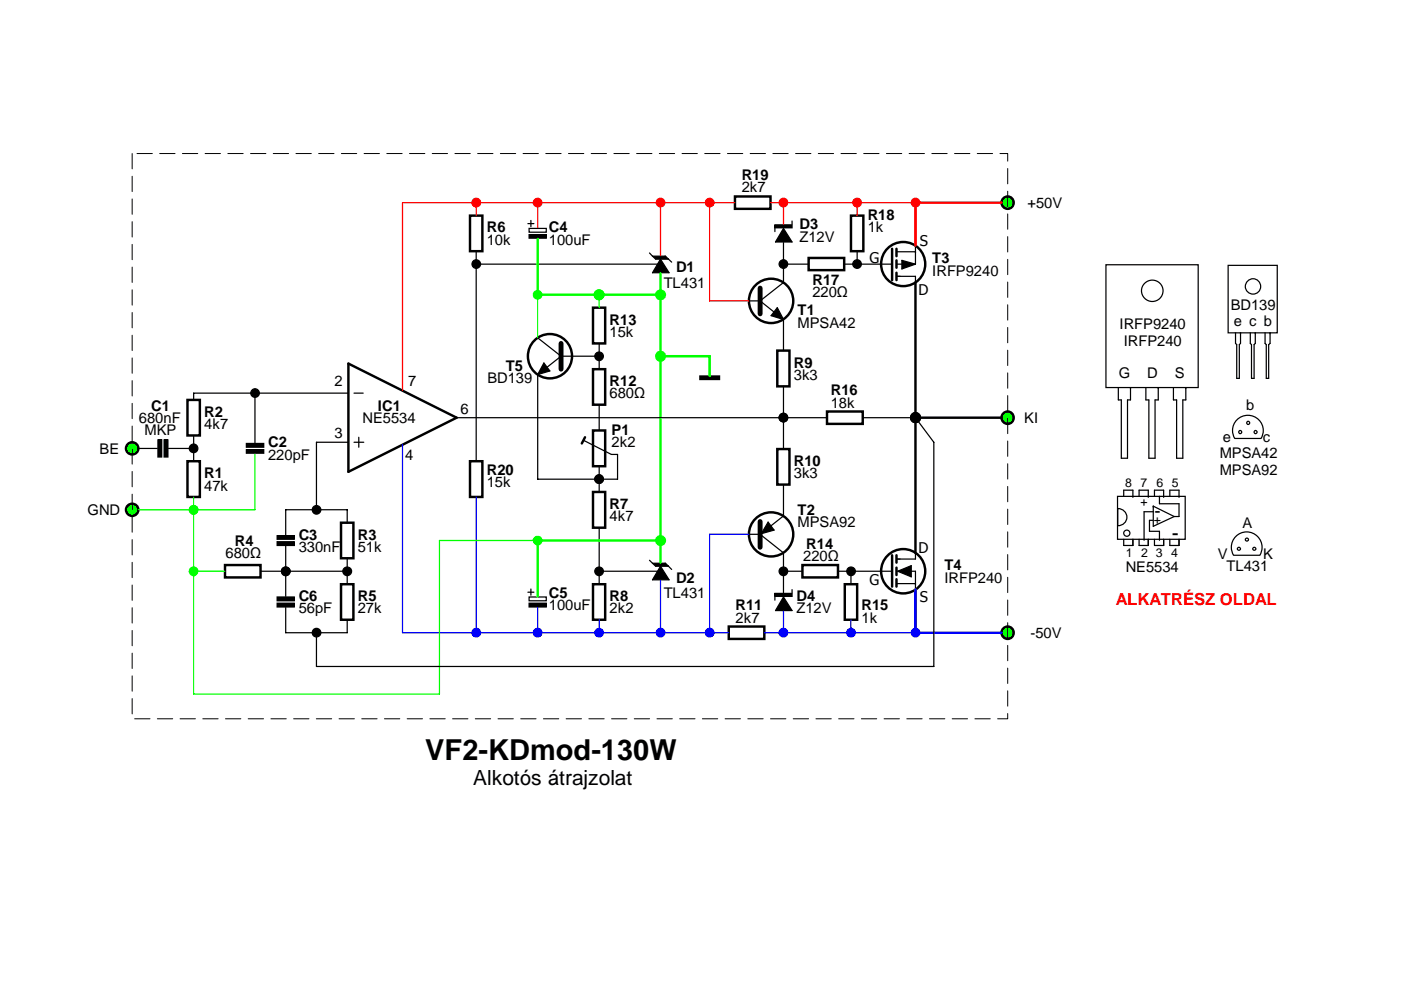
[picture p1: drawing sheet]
<svg xmlns="http://www.w3.org/2000/svg" width="297mm" height="210mm" viewBox="0 0 297 210" stroke-linecap="round" stroke-linejoin="round" font-family="sans-serif">
<g fill="#000">
<path d="M140 54.9l1.9 2.9h-3.6zM140 120.1l1.9 2.8h-3.6z"/>
<path d="M138.3 54.3h2.8l.6 .6h-2.7z" fill-rule="evenodd"/>
<path d="M138.3 119.4h2.8l.6 .7h-2.7z" fill-rule="evenodd"/>
</g>
<path d="M101 53.3v2.7h38.4M137.7 53.6l.6 .7M138.3 54.3h2.8l.6 .6h-2.7zM140 54.9l1.9 2.9h-3.6zM141.6 54.8l.8 .8M137.7 118.8l.6 .6M138.3 119.4l.7 .7h2.7M138.3 119.4h2.8l1.3 1.3M140 120.1l1.9 2.8h-3.6z" fill="none" stroke="#000" stroke-width=".26"/>
<path d="M99.6 45.7h2.7v7.6h-2.7zM155.8 41.7h7.6v2.6h-7.6z" fill="none" stroke="#000" stroke-width=".52"/>
<path d="M140 43v11.2M155.8 43h-54.8v2.7" fill="none" stroke="#f00" stroke-width=".26"/>
<circle cx="140" cy="43" r=".92" fill="#f00"/>
<g fill="none" stroke="#f00" stroke-width=".26">
<path d="M150.4 43v20.8h8.4"/>
<circle cx="140" cy="43" r=".92"/>
</g>
<circle cx="163.5" cy="63.8" r="4.7" fill="none" stroke="#000" stroke-width=".52"/>
<path d="M166.1 59.9l-4.9 3.9M158.8 63.8h2.4M161.2 63.8l2.9 2.4M164.8 65.2l1.3 2.5-2.6-.8z" fill="none" stroke="#000" stroke-width=".26"/>
<path d="M161.2 61.1v5.4" fill="none" stroke="#000" stroke-width="1"/>
<path d="M164.8 65.2l1.3 2.5-2.6-.8z" fill="#000"/>
<circle cx="150.5" cy="43" r=".92" fill="#f00"/>
<g fill="none" stroke="#f00" stroke-width=".26">
<path d="M163.4 43h18.3v2.7M166.1 43v4.5"/>
<circle cx="150.5" cy="43" r=".92"/>
</g>
<path d="M171.4 54.7h7.6v2.6h-7.6zM180.4 45.7h2.6v7.6h-2.6zM164.8 74.3h2.6v7.6h-2.6zM164.8 95.2h2.6v7.5h-2.6z" fill="none" stroke="#000" stroke-width=".52"/>
<path d="M164.3 47.7h3.6v.6h-3.6zM164.3 48.3v.8M166.1 51.4v8.5M166.1 48.4l1.8 2.9h-3.5zM167.9 46.9v.6M181.7 53.3v2.7h-2.7M166.1 67.7v6.6M166.1 81.9v13.3" fill="none" stroke="#000" stroke-width=".26"/>
<g fill="#000">
<path d="M166.1 48.4l1.8 2.9h-3.5z"/>
<path d="M164.3 47.7h3.6v.6h-3.6z" fill-rule="evenodd"/>
</g>
<circle cx="166.1" cy="43" r=".91" fill="#f00"/>
<circle cx="166.1" cy="43" r=".91" fill="none" stroke="#f00" stroke-width=".26"/>
<g fill="none" stroke="#000" stroke-width=".26">
<path d="M181.7 56h5.1M158.8 113.3h2.4l4.9 3.9v8.5M162.9 110.7l1.2 1.7-2.7 .8zM166.1 102.7v6.7l-2.6 2.1M164.3 125.8h3.6v.6h-3.6zM164.3 126.4v.9M166.1 126.6l1.8 2.9h-3.5zM166.1 121.1h4M167.9 125v.7M177.7 121.1h9.1M180.4 121.1v2.8"/>
<circle cx="181.7" cy="56" r=".9"/>
<circle cx="166.1" cy="121.1" r=".91"/>
<circle cx="180.4" cy="121.1" r=".91"/>
</g>
<g fill="#000">
<path d="M162.9 110.7l1.2 1.7-2.7 .8zM166.1 126.6l1.8 2.9h-3.5z"/>
<path d="M164.3 125.8h3.6v.6h-3.6z" fill-rule="evenodd"/>
<circle cx="181.7" cy="56" r=".9"/>
<circle cx="194.1" cy="88.5" r=".92"/>
<circle cx="166.1" cy="121.1" r=".91"/>
<circle cx="180.4" cy="121.1" r=".91"/>
</g>
<g fill="none" stroke="#000" stroke-width=".52">
<path d="M175.3 87.2h7.6v2.7h-7.6zM194.1 88.6v28.6M170.1 119.8h7.6v2.6h-7.6zM154.5 132.8h7.5v2.7h-7.5zM179.1 123.9h2.6v7.5h-2.6z"/>
<circle cx="194.1" cy="88.5" r=".92"/>
<circle cx="163.5" cy="113.3" r="4.7"/>
</g>
<path d="M140 58v61.3" fill="none" stroke="#0f0" stroke-width=".52"/>
<path d="M161.2 110.6v5.4" fill="none" stroke="#000" stroke-width="1"/>
<path d="M166.1 129.6v4.6M180.4 131.4v2.8h-18.4" fill="none" stroke="#00f" stroke-width=".26"/>
<circle cx="166.1" cy="134.1" r=".91" fill="#00f"/>
<g fill="none" stroke="#00f" stroke-width=".26">
<path d="M158.8 113.3h-8.4v20.9M140 123.1v11.1h14.5"/>
<circle cx="166.1" cy="134.1" r=".91"/>
</g>
<circle cx="150.5" cy="134.1" r=".92" fill="#00f"/>
<g fill="none" stroke="#00f" stroke-width=".26">
<path d="M127 131.4v2.8h13"/>
<circle cx="150.5" cy="134.1" r=".92"/>
</g>
<path d="M125.7 123.9h2.6v7.5h-2.6z" fill="none" stroke="#000" stroke-width=".52"/>
<circle cx="140" cy="134.1" r=".92" fill="#00f"/>
<circle cx="140" cy="134.1" r=".92" fill="none" stroke="#00f" stroke-width=".26"/>
<path d="M139.4 121.1h-12.4v2.8" fill="none" stroke="#000" stroke-width=".26"/>
<circle cx="213.6" cy="88.6" r="1.3" fill="#0f0"/>
<circle cx="213.6" cy="88.6" r="1.3" fill="none" stroke="#000" stroke-width=".52"/>
<circle cx="213.6" cy="43" r="1.3" fill="#0f0"/>
<circle cx="213.6" cy="43" r="1.3" fill="none" stroke="#000" stroke-width=".52"/>
<circle cx="213.6" cy="134.1" r="1.3" fill="#0f0"/>
<g fill="none" stroke="#000" stroke-width=".52">
<path d="M125.7 78.3h2.6v7.5h-2.6zM99.6 97.8h2.7v7.6h-2.7zM124 92.7l-.6 1.3M125.7 91.3h2.6v7.5h-2.6zM194.1 88.6h18.2M125.7 104.3h2.6v7.6h-2.6z"/>
<circle cx="116.6" cy="75.5" r="4.7"/>
<circle cx="194.1" cy="88.5" r=".92"/>
<circle cx="213.6" cy="134.1" r="1.3"/>
</g>
<g fill="#000">
<path d="M115.3 77l1.3 1.7-2.6 .7z"/>
<circle cx="101" cy="56" r=".91"/>
<circle cx="194.1" cy="88.5" r=".92"/>
<circle cx="127" cy="101.6" r=".9"/>
<circle cx="127" cy="121.1" r=".91"/>
</g>
<g fill="none" stroke="#000" stroke-width=".26">
<path d="M101 56v41.8M114 71.6l5 3.9M115.3 77l1.3 1.7-2.6 .7zM119 75.5h2.3M119 75.5l-3.1 2.4M123.8 93.4l5.8 3h1.3v5.2h-3.9M127 85.8v5.5M127 98.8v5.5M127 111.9v9.2"/>
<circle cx="101" cy="56" r=".91"/>
<circle cx="127" cy="101.6" r=".9"/>
<circle cx="127" cy="121.1" r=".91"/>
</g>
<path d="M119 72.8v5.5" fill="none" stroke="#000" stroke-width="1"/>
<path d="M101 105.4v28.8h26" fill="none" stroke="#00f" stroke-width=".26"/>
<circle cx="127" cy="134.1" r=".91" fill="#00f"/>
<circle cx="127" cy="134.1" r=".91" fill="none" stroke="#00f" stroke-width=".26"/>
<g fill="none" stroke="#000" stroke-width=".26">
<path d="M114 79.4v22.2h13M127 72.8v5.5"/>
<circle cx="127" cy="101.6" r=".9"/>
</g>
<circle cx="127" cy="101.6" r=".9" fill="#000"/>
<path d="M125.7 65.2h2.6v7.6h-2.6z" fill="none" stroke="#000" stroke-width=".52"/>
<path d="M127 62.5h13" fill="none" stroke="#0f0" stroke-width=".52"/>
<circle cx="140.1" cy="62.5" r=".91" fill="#0f0"/>
<circle cx="140.1" cy="62.5" r=".91" fill="none" stroke="#0f0" stroke-width=".52"/>
<circle cx="127" cy="62.5" r=".9" fill="#0f0"/>
<circle cx="127" cy="62.5" r=".9" fill="none" stroke="#0f0" stroke-width=".52"/>
<g fill="none" stroke="#000" stroke-width=".26">
<path d="M111.9 47.4h1.3M112.2 48.4h3.6v.8h-3.6zM112.2 49.7h3.6v.8h-3.6zM112.6 46.7v1.3M166.1 56h5.3M121.3 75.5h5.7M75.1 93.8h2M75.1 83.4h1.9M76.1 92.7v2.1M96.8 88.6h78.5"/>
<circle cx="166.1" cy="56" r=".9"/>
<circle cx="127" cy="75.5" r=".91"/>
<circle cx="166.1" cy="88.5" r=".91"/>
</g>
<g fill="#000">
<path d="M112.2 49.7h3.6v.8h-3.6z" fill-rule="evenodd"/>
<circle cx="166.1" cy="56" r=".9"/>
<circle cx="127" cy="75.5" r=".91"/>
<circle cx="166.1" cy="88.5" r=".91"/>
</g>
<path d="M73.9 77.1l22.9 11.5-22.9 11.4z" fill="none" stroke="#000" stroke-width=".52"/>
<path d="M114 43v5.3" fill="none" stroke="#f00" stroke-width=".26"/>
<circle cx="114" cy="43" r=".91" fill="#f00"/>
<circle cx="114" cy="43" r=".91" fill="none" stroke="#f00" stroke-width=".26"/>
<path d="M111.9 125.6h1.3M112.2 126.6h3.6v.8h-3.6zM112.2 127.9h3.6v.8h-3.6zM112.6 124.9v1.3" fill="none" stroke="#000" stroke-width=".26"/>
<path d="M112.2 127.9h3.6v.8h-3.6z" fill-rule="evenodd" fill="#000"/>
<path d="M114 128.8v5.4" fill="none" stroke="#00f" stroke-width=".26"/>
<circle cx="114" cy="134.1" r=".91" fill="#00f"/>
<circle cx="114" cy="134.1" r=".91" fill="none" stroke="#00f" stroke-width=".26"/>
<path d="M140 114.6h-26v11.8" fill="none" stroke="#0f0" stroke-width=".52"/>
<circle cx="140.1" cy="114.6" r=".91" fill="#0f0"/>
<g fill="none" stroke="#0f0" stroke-width=".52">
<path d="M140 75.5h10.4v4.2"/>
<circle cx="140.1" cy="114.6" r=".91"/>
</g>
<path d="M148.4 79.7h4.2v.8h-4.2z" fill-rule="evenodd" fill="#000"/>
<path d="M148.4 79.7h4.2v.8h-4.2z" fill="none" stroke="#000" stroke-width=".26"/>
<circle cx="140.1" cy="75.5" r=".91" fill="#0f0"/>
<circle cx="140.1" cy="75.5" r=".91" fill="none" stroke="#0f0" stroke-width=".52"/>
<path d="M101 43h-15.7v39.8" fill="none" stroke="#f00" stroke-width=".26"/>
<circle cx="101" cy="43" r=".92" fill="#f00"/>
<circle cx="101" cy="43" r=".92" fill="none" stroke="#f00" stroke-width=".26"/>
<path d="M85.3 94.3v39.9h15.7" fill="none" stroke="#00f" stroke-width=".26"/>
<circle cx="101" cy="134.1" r=".92" fill="#00f"/>
<circle cx="101" cy="134.1" r=".92" fill="none" stroke="#00f" stroke-width=".26"/>
<path d="M39.7 84.8h2.7v7.5h-2.7zM39.7 97.8h2.7v7.6h-2.7zM72.3 110.8h2.6v7.6h-2.6zM72.3 123.9h2.6v7.5h-2.6z" fill="none" stroke="#000" stroke-width=".52"/>
<g fill="#000">
<path d="M52.2 94h3.7v.8h-3.7z" fill-rule="evenodd"/>
<path d="M52.2 95.3h3.7v.8h-3.7z" fill-rule="evenodd"/>
<path d="M58.8 113.6h3.6v.7h-3.6z" fill-rule="evenodd"/>
<path d="M58.8 114.9h3.6v.8h-3.6z" fill-rule="evenodd"/>
<path d="M58.8 126.6h3.6v.8h-3.6z" fill-rule="evenodd"/>
<path d="M58.8 127.9h3.6v.8h-3.6z" fill-rule="evenodd"/>
<circle cx="54.1" cy="83.3" r=".91"/>
<circle cx="67.1" cy="108.1" r=".91"/>
<circle cx="60.6" cy="121.1" r=".91"/>
<circle cx="73.6" cy="121.1" r=".92"/>
</g>
<g fill="none" stroke="#000" stroke-width=".26">
<path d="M41.1 92.3v5.5M52.2 94h3.7v.8h-3.7zM52.2 95.3h3.7v.8h-3.7zM54.1 83.4v10.5M73.9 83.4h-32.8v1.4M73.9 93.8h-6.8v14.3M58.8 113.6h3.6v.7h-3.6zM58.8 114.9h3.6v.8h-3.6zM60.6 115.8v10.6M73.6 110.8v-2.7h-13v5.4M73.6 118.4v5.5M58.8 126.6h3.6v.8h-3.6z"/>
<path d="M58.8 127.9h3.6v.8h-3.6zM60.6 128.8v5.4h13v-2.8M60.6 121.1h13"/>
<circle cx="54.1" cy="83.3" r=".91"/>
<circle cx="67.1" cy="108.1" r=".91"/>
<circle cx="60.6" cy="121.1" r=".91"/>
<circle cx="73.6" cy="121.1" r=".92"/>
</g>
<path d="M54.1 96.2v11.9h-13" fill="none" stroke="#0f0" stroke-width=".26"/>
<circle cx="41" cy="108.1" r=".9" fill="#0f0"/>
<g fill="none" stroke="#0f0" stroke-width=".26">
<path d="M41.1 105.4v15.7h6.6"/>
<circle cx="41" cy="108.1" r=".9"/>
</g>
<path d="M47.7 119.8h7.5v2.6h-7.5z" fill="none" stroke="#000" stroke-width=".52"/>
<g fill="none" stroke="#000" stroke-width=".26">
<path d="M55.2 121.1h5.4"/>
<circle cx="60.6" cy="121.1" r=".91"/>
</g>
<circle cx="60.6" cy="121.1" r=".91" fill="#000"/>
<circle cx="28" cy="108.1" r="1.3" fill="#0f0"/>
<circle cx="28" cy="108.1" r="1.3" fill="none" stroke="#000" stroke-width=".52"/>
<circle cx="28" cy="95.1" r="1.3" fill="#0f0"/>
<circle cx="28" cy="95.1" r="1.3" fill="none" stroke="#000" stroke-width=".52"/>
<g fill="#000">
<path d="M33.5 93.3h.8v3.6h-.8z" fill-rule="evenodd"/>
<path d="M34.8 93.3h.8v3.6h-.8z" fill-rule="evenodd"/>
<circle cx="41" cy="95.1" r=".91"/>
</g>
<g fill="none" stroke="#000" stroke-width=".26">
<path d="M29.3 95.1h4.1M33.5 93.3h.8v3.6h-.8zM34.8 93.3h.8v3.6h-.8zM35.7 95.1h5.4"/>
<circle cx="41" cy="95.1" r=".91"/>
</g>
<path d="M29.3 108.1h11.8" fill="none" stroke="#0f0" stroke-width=".26"/>
<circle cx="41" cy="108.1" r=".9" fill="#0f0"/>
<g fill="none" stroke="#0f0" stroke-width=".26">
<path d="M114 114.6h-20.8v32.6h-52.1v-26.1"/>
<circle cx="41" cy="108.1" r=".9"/>
</g>
<circle cx="114" cy="114.6" r=".91" fill="#0f0"/>
<circle cx="114" cy="114.6" r=".91" fill="none" stroke="#0f0" stroke-width=".26"/>
<circle cx="41" cy="121.1" r=".91" fill="#0f0"/>
<circle cx="41" cy="121.1" r=".91" fill="none" stroke="#0f0" stroke-width=".26"/>
<g fill="none" stroke="#000" stroke-width=".52">
<path d="M189.1 52.7v6.7M190.1 52.7v1.6M190.1 55.2v1.6M190.1 57.8v1.6M189.1 117.7v6.7M190.1 117.7v1.6M190.1 120.4v1.5M190.1 122.8v1.6"/>
<circle cx="191.5" cy="56" r="4.7"/>
<circle cx="191.5" cy="121.1" r="4.7"/>
</g>
<path d="M191.2 55.2l2.9 .8-2.9 1zM190.3 121.1l2.9-1.2v2.4z" fill="#000"/>
<g fill="none" stroke="#000" stroke-width=".26">
<path d="M186.8 56h2.3M190.1 58.6h4v1.3M190.2 53.4h3.9M190.2 56h3.9M191.2 55.2l2.9 .8-2.9 1zM194.1 52.1h.1M194.1 53.4h.1M194.1 52.1v3.9M234.5 56.1h19.5v26.1h-19.5zM260.4 56.3h10.4v14.3h-10.4zM262 70.6v2.2l.2 .3v7.1h.6v-7.1l.2-.3v-2.2M263 70.6h.1"/>
<path d="M265.1 70.6v2.2l.2 .3v7.1h.6v-7.1l.2-.3v-2.2M266.1 70.6h.1M268.2 70.6v2.2l.3 .3v7.1h.5v-7.1l.3-.3v-2.2M269.3 70.6h.1M237.1 82.2v2.6h.6v12.4h1.4v-12.4h.6v-2.6M239.7 82.2h.1M242.9 82.2v2.6h.7v12.4h1.3v-12.4h.7v-2.6M245.6 82.2h.1M248.8 82.2v2.6h.7v12.4h1.3v-12.4h.6v-2.6M251.4 82.2h.1M262.3 89a3.3 3.3 0 0 1 4.3-.3 3.3 3.3 0 0 1 .8 4.3h-5.6a3.3 3.3 0 0 1 .5-4zM194.1 117.2v1.3h-4"/>
<path d="M236.9 105.2h14.4v9.1h-14.4zM237 107.8a1.82 1.82 0 0 1 1.9 1.8 1.82 1.82 0 0 1-1.9 1.9zM238.2 105.2v-1.3h2v1.3M238.2 114.3v1.4h2v-1.4M240.2 105.2h.1M241.5 105.2v-1.3h2v1.3M241.5 114.3v1.4h2v-1.4M242.6 114.3h.1M243.5 105.2h.1M244.4 110.3h-.7v2.3h2.1v1.7M244.5 107.3h.1M244.5 107.3v4.3l4.5-2.1"/>
<path d="M244.5 107.3l4.5 2.2M244.5 108.5h-1.9v5.8M244.8 105.2v-1.3h1.9v1.3M244.8 114.3v1.4h1.9v-1.4M245.8 114.3h.1M245.8 105.2h.1M245.8 105.2v1.6h4.2v2.7h-1M246.7 105.2h.1M248 105.2v-1.3h2v1.3M248 114.3v1.4h2v-1.4M250 105.2h.1M262 113.7a3.3 3.3 0 0 1 4.3-.2 3.3 3.3 0 0 1 .8 4.2h-5.6a3.3 3.3 0 0 1 .5-4z"/>
<path d="M186.8 121.1h2.3M190.2 123.7h3.9M190.3 121.1l2.9-1.2v2.4zM190.5 121.1h3.6v3.9M194.1 125h.1M194.1 123.7h.1"/>
<circle cx="244.3" cy="61.7" r="2.27"/>
<circle cx="265.7" cy="60.7" r="1.62"/>
<circle cx="262.9" cy="91.6" r=".33"/>
<circle cx="264.6" cy="89.7" r=".33"/>
<circle cx="266.2" cy="91.6" r=".33"/>
<circle cx="238.9" cy="113.1" r=".65"/>
<circle cx="262.7" cy="116.4" r=".33"/>
<circle cx="264.4" cy="114.4" r=".33"/>
<circle cx="265.9" cy="116.4" r=".33"/>
</g>
<path d="M28 32.6h185.7v119.8h-185.7z" fill="none" stroke="#000" stroke-width=".21" stroke-dasharray="3.3 1.6"/>
<path d="M114 50.6v11.9h13" fill="none" stroke="#0f0" stroke-width=".52"/>
<circle cx="127" cy="62.5" r=".9" fill="#0f0"/>
<circle cx="127" cy="62.5" r=".9" fill="none" stroke="#0f0" stroke-width=".52"/>
<path d="M114 62.5v9.1" fill="none" stroke="#0f0" stroke-width=".26"/>
<circle cx="114" cy="62.5" r=".9" fill="#0f0"/>
<g fill="none" stroke="#0f0" stroke-width=".26">
<path d="M127 62.5v2.7"/>
<circle cx="114" cy="62.5" r=".9"/>
</g>
<circle cx="127" cy="62.5" r=".9" fill="#0f0"/>
<circle cx="127" cy="62.5" r=".9" fill="none" stroke="#0f0" stroke-width=".26"/>
<path d="M194.1 125v9.2h18.2" fill="none" stroke="#00f" stroke-width=".52"/>
<path d="M180.4 134.2h13.7" fill="none" stroke="#00f" stroke-width=".26"/>
<circle cx="194.1" cy="134.1" r=".92" fill="#00f"/>
<circle cx="194.1" cy="134.1" r=".92" fill="none" stroke="#00f" stroke-width=".26"/>
<circle cx="180.4" cy="134.1" r=".92" fill="#00f"/>
<circle cx="180.4" cy="134.1" r=".92" fill="none" stroke="#00f" stroke-width=".26"/>
<path d="M212.3 43h-18.2v9.1" fill="none" stroke="#f00" stroke-width=".52"/>
<path d="M181.7 43h12.4" fill="none" stroke="#f00" stroke-width=".26"/>
<circle cx="181.7" cy="43" r=".91" fill="#f00"/>
<circle cx="181.7" cy="43" r=".91" fill="none" stroke="#f00" stroke-width=".26"/>
<circle cx="194.1" cy="43" r=".92" fill="#f00"/>
<circle cx="194.1" cy="43" r=".92" fill="none" stroke="#f00" stroke-width=".26"/>
<g fill="none" stroke="#000" stroke-width=".52">
<path d="M194.1 59.9v28.7"/>
<circle cx="194.1" cy="88.5" r=".92"/>
</g>
<g fill="#000">
<circle cx="194.1" cy="88.5" r=".92"/>
<circle cx="67.1" cy="134.1" r=".92"/>
</g>
<g fill="none" stroke="#000" stroke-width=".26">
<path d="M182.9 88.6h11.2l3.9 5.2v47.5h-130.9v-7.1"/>
<circle cx="194.1" cy="88.5" r=".92"/>
<circle cx="67.1" cy="134.1" r=".92"/>
</g>
<text font-size="6.1" x="90.2" y="161.2">VF2-KDmod-130W</text>
<g font-size="4.4">
<text x="248.5" y="114.6">-</text>
<text x="100.3" y="166.4">Alkotós átrajzolat</text>
</g>
<text font-size="3.9" x="244.8" y="109.7">-</text>
<text font-size="3.5" fill="#f00" x="236.6" y="128.2">ALKATRÉSZ OLDAL</text>
<g font-size="3.1">
<text x="157.3" y="38.2">R19</text>
<text x="157.3" y="40.8">2k7</text>
<text x="184" y="46.7">R18</text>
<text x="217.8" y="44.1">+50V</text>
<text x="103.2" y="49.3">R6</text>
<text x="103.2" y="51.9">10k</text>
<text x="116.4" y="49.3">C4</text>
<text x="116.4" y="51.9">100uF</text>
<text x="169.5" y="48.6">D3</text>
<text x="169.5" y="51.3">Z12V</text>
<text x="184" y="49.3">1k</text>
<text x="195" y="52.1">S</text>
<text x="143.3" y="57.7">D1</text>
<text x="184.4" y="55.8">G</text>
<text x="197.7" y="55.8">T3</text>
<text x="197.7" y="58.4">IRFP9240</text>
<text x="140.7" y="61">TL431</text>
<text x="172.3" y="60.4">R17</text>
<text x="172.3" y="63">220Ω</text>
<text x="194.8" y="62.5">D</text>
<text x="260.9" y="65.8">BD139</text>
<text x="129.2" y="68.8">R13</text>
<text x="129.2" y="71.5">15k</text>
<text x="169.1" y="66.9">T1</text>
<text x="169.1" y="69.5">MPSA42</text>
<text x="237.4" y="69.8">IRFP9240</text>
<text x="261.6" y="69.1">e c b</text>
<text x="168.3" y="77.9">R9</text>
<text x="238.2" y="73.3">IRFP240</text>
<text x="70.9" y="81.9">2</text>
<text x="86.5" y="81.9">7</text>
<text x="103.3" y="81.2">BD139</text>
<text x="107.2" y="78.6">T5</text>
<text x="129.2" y="81.9">R12</text>
<text x="168.3" y="80.6">3k3</text>
<text x="176.1" y="83.8">R16</text>
<text x="237.2" y="80.1">G</text>
<text x="243.2" y="80.1">D</text>
<text x="249.1" y="80.1">S</text>
<text x="29.5" y="89.7">680nF</text>
<text x="32.1" y="87.1">C1</text>
<text x="43.3" y="88.3">R2</text>
<text x="76.9" y="89.7">NE5534</text>
<text x="80.1" y="87.1">IC1</text>
<text x="97.6" y="87.7">6</text>
<text x="129.2" y="84.5">680Ω</text>
<text x="176.1" y="86.4">18k</text>
<text x="217.2" y="89.7">KI</text>
<text x="264.2" y="86.8">b</text>
<text x="30.6" y="92.3">MKP</text>
<text x="43.3" y="91">4k7</text>
<text x="56.9" y="94.9">C2</text>
<text x="70.9" y="92.9">3</text>
<text x="129.7" y="92.3">P1</text>
<text x="129.7" y="94.9">2k2</text>
<text x="259.2" y="93.7">e</text>
<text x="267.7" y="93.7">c</text>
<text x="21.1" y="96.2">BE</text>
<text x="43.3" y="101.4">R1</text>
<text x="56.9" y="97.5">220pF</text>
<text x="85.9" y="97.5">4</text>
<text x="103.2" y="100.8">R20</text>
<text x="168.3" y="98.8">R10</text>
<text x="168.3" y="101.4">3k3</text>
<text x="258.6" y="97.1">MPSA42</text>
<text x="258.6" y="100.6">MPSA92</text>
<text x="43.3" y="104">47k</text>
<text x="103.2" y="103.3">15k</text>
<text x="129.2" y="107.9">R7</text>
<text x="18.5" y="109.2">GND</text>
<text x="129.2" y="110.5">4k7</text>
<text x="169.1" y="109.2">T2</text>
<text x="169.1" y="111.8">MPSA92</text>
<text x="263.4" y="111.9">A</text>
<text x="47.8" y="118.3">680Ω</text>
<text x="49.8" y="115.7">R4</text>
<text x="63.3" y="114.4">C3</text>
<text x="63.3" y="117">330nF</text>
<text x="75.9" y="114.4">R3</text>
<text x="75.9" y="117">51k</text>
<text x="170.3" y="119">220Ω</text>
<text x="170.9" y="116.4">R14</text>
<text x="194.8" y="117.2">D</text>
<text x="258.2" y="118.4">V</text>
<text x="267.8" y="118.4">K</text>
<text x="143.3" y="123.5">D2</text>
<text x="184.4" y="124">G</text>
<text x="200.2" y="120.9">T4</text>
<text x="200.2" y="123.5">IRFP240</text>
<text x="238.7" y="121.2">NE5534</text>
<text x="260.1" y="121.1">TL431</text>
<text x="63.3" y="127.5">C6</text>
<text x="63.3" y="130">56pF</text>
<text x="75.9" y="127.5">R5</text>
<text x="75.9" y="130">27k</text>
<text x="116.4" y="126.8">C5</text>
<text x="116.4" y="129.4">100uF</text>
<text x="129.2" y="127.5">R8</text>
<text x="129.2" y="130">2k2</text>
<text x="140.7" y="126.8">TL431</text>
<text x="156" y="129.4">R11</text>
<text x="156" y="132">2k7</text>
<text x="168.9" y="127.5">D4</text>
<text x="168.9" y="130">Z12V</text>
<text x="182.7" y="129.4">R15</text>
<text x="182.7" y="132">1k</text>
<text x="195" y="127.7">S</text>
<text x="218.5" y="135.3">-50V</text>
</g>
<g font-size="2.6">
<text x="238.5" y="103.2">8</text>
<text x="241.8" y="103.2">7</text>
<text x="241.8" y="107.2">+</text>
<text x="245.2" y="103.2">6</text>
<text x="248.5" y="103.2">5</text>
<text x="244.6" y="111.1">+</text>
<text x="238.7" y="118.2">1 2 3 4</text>
</g>
</svg>
